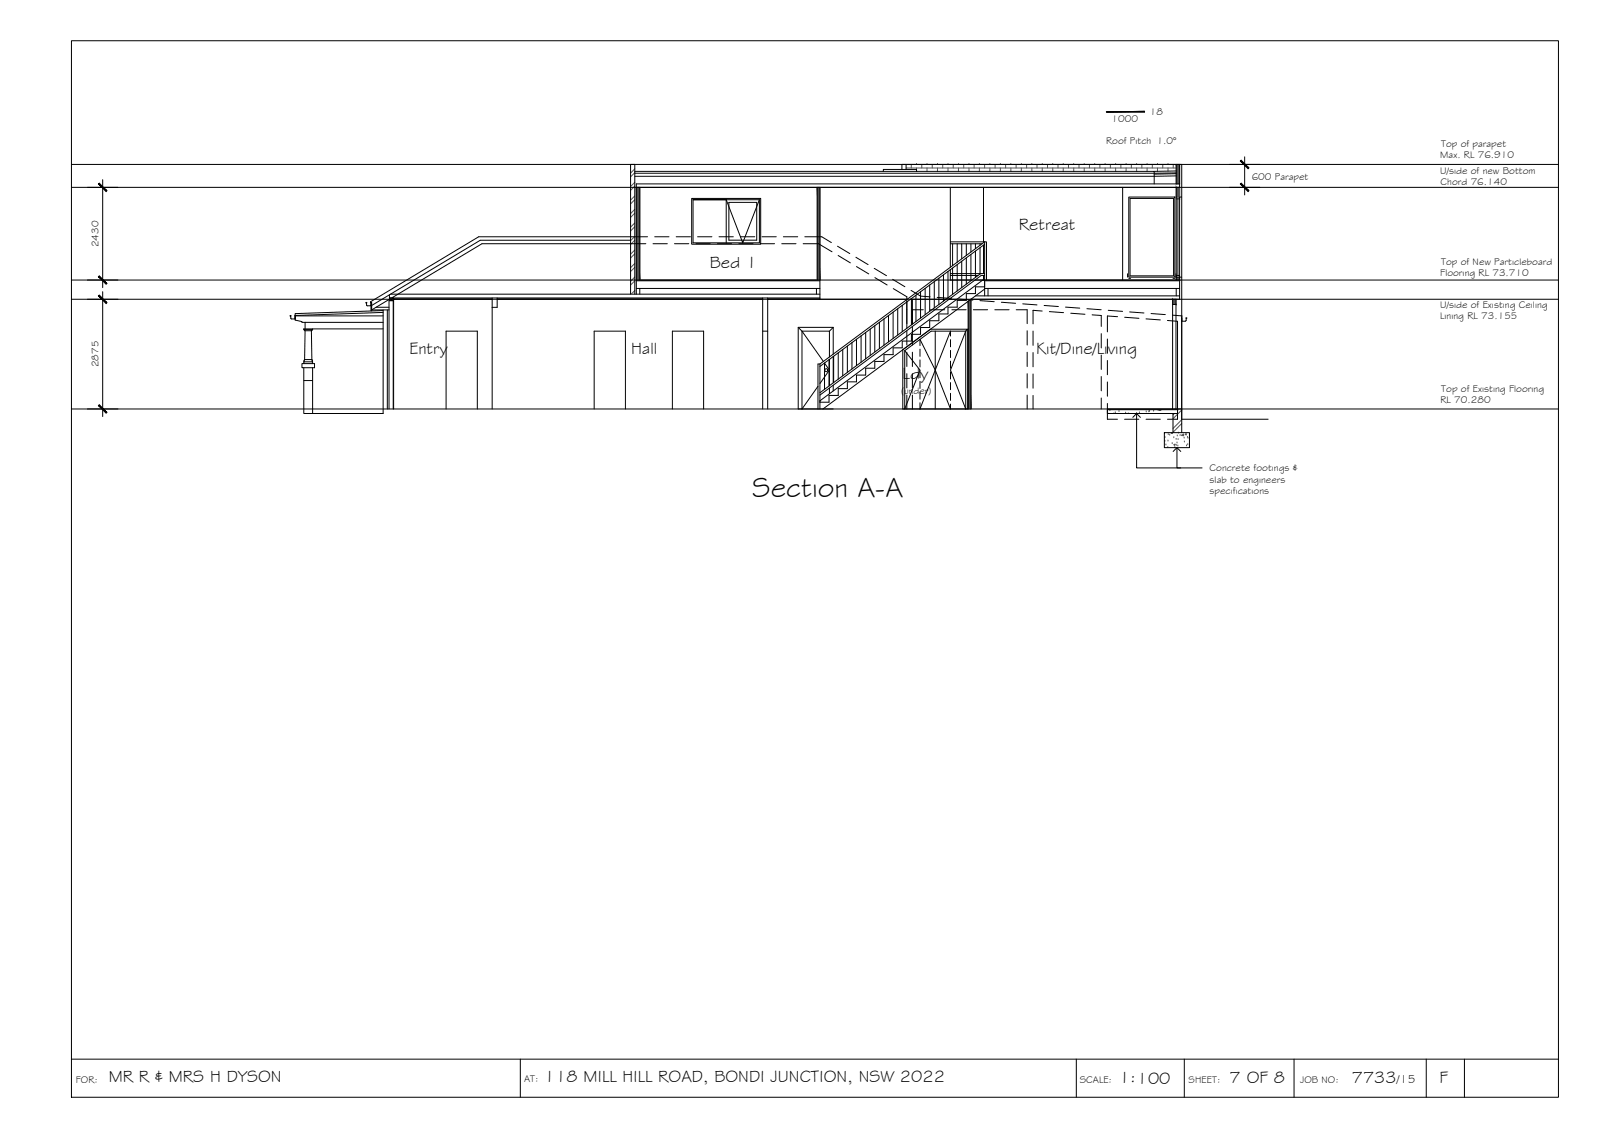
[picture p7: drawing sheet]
<svg xmlns="http://www.w3.org/2000/svg" width="420mm" height="297mm" viewBox="0 0 420 297" stroke-linecap="round" stroke-linejoin="round" font-family="sans-serif">
<!-- layer: HATCH -->
<g fill="#545454" stroke="#545454" stroke-width=".26">
<path d="M253.9 79l.7-.5v.5z"/>
<path d="M307.5 78.5l.9 1.3v-1.3zM307.5 78.5l.9 1.3h-.9z"/>
<path d="M253.9 79l.7 28.2v-28.2zM253.9 79l.7 28.2h-.7z"/>
<path d="M308.5 72.7l.9 .7v-.7zM308.5 72.7l.9 .7h-.9z"/>
<path d="M166.9 49.1l.9 24.3v-24.3zM166.9 49.1l.9 24.3h-.9z"/>
<path d="M214.3 49.1l.7 24.3v-24.3zM214.3 49.1l.7 24.3h-.7z"/>
<path d="M308.5 49.1l.9 2.6v-2.6zM308.5 49.1l.9 2.6h-.9z"/>
<path d="M308.5 43.1l.9 5.1v-5.1zM308.5 43.1l.9 5.1h-.9z"/>
</g>
<!-- layer: DOORS -->
<g fill="none" stroke="#000" stroke-width=".26">
<path d="M210.3 86.8l5.6 8M216.2 95.2l1.3 1.8-2.5 3.6M217.5 93.6v-6.8h-7.2v20.4l4.2-5.9M217.5 94.2v6.9M217.5 101.7v1.5"/>
<circle cx="216.7" cy="97.1" r=".39"/>
</g>
<!-- layer: NEWWORK -->
<g fill="none" stroke="#000" stroke-width=".26">
<path d="M166.5 44.9h136.2v3.3M166.9 49.1h142.5M167.8 49.1v24.3M181.4 52h18.1v12h-18.1zM214.3 49.1v24.3M215 49.1v29.4h22.9M237.6 43.1v1.3M249.2 49.1v21M257.9 49.1v14.3M294.4 49.1v24.3M308.5 44.8l-5.8 .1M308.5 49.1v2.6h1.4"/>
<path d="M308.5 43.1v5.1M308.5 45.3l-142 .1M308.5 46.1l-142 .1M308.5 45.5l-5.8 .1M309.4 43.1v8.6M309.4 48.2h-142.5v28.9M309.9 43.1h-73.4v1.3M165.4 77.1v-34h1.1v34M166.9 75.6h48.1M166.9 73.6h48.1M166.9 73.4h48.1M167.8 75.6v1.5"/>
<path d="M214.1 75.6v1.5M238.8 78.5h9.3M239.3 78.5v6.5M248.9 78.5h2M249.2 70.7v2.7h5.7M253.9 79v28.2M255.7 73.4h53.7M255.8 77.6h53.6M257.9 64.3v7.4M257.9 72.2v1.2M258.2 75.6h51.2M258.2 73.6h51.2"/>
<path d="M258.2 73.4v4.2M259.1 75.6v2M307.5 79.8h.9M307.5 78.5v28.7M308.4 78.5v28.7M308.5 75.6v2M309.4 72.7v5.8h-54.8v28.7M309.9 72.7h-1.4v.7M209.3 85.8l1 1M218.5 92.9v-7.1h-9.2v21.4h9.2M218.5 93.5v6.9M218.5 85.8l-1 1"/>
<path d="M239.3 85.6v1.5M218.5 101v1.5M236.8 107.2h.5M253.3 107.2h.5M290.4 107.4h18.4v1h-18.4v-1.2h19.5v6.2M305.4 113.4h6.6v4h-6.6zM307.6 108.4v5"/>
</g>
<!-- layer: BORDER -->
<path d="M18.7 10.7h390v277h-390zM18.7 277.7h390M136.5 277.7v10M282.3 277.7v10M310.6 277.7v10M339.4 277.7v10M374.1 277.7v10M384.1 277.7v10" fill="none" stroke="#000" stroke-width=".26"/>
<!-- layer: EXISTING -->
<g fill="none" stroke="#000" stroke-width=".26">
<path d="M102.1 78.1h1v.7h-1zM102.1 78.5l-4.6 2.8h4.5M102.1 78.1h112.9M102.1 78.1l1 .7M102.1 77.3v.8M102.4 77.1h112.6M103.1 78.8v28.4M103.1 78.8h-1.1v28.4M103.1 78.1l-1 .7M103.2 78.1v29.1M103.2 78.5h25.9M103.2 78.4h25.9"/>
<path d="M129.1 78.1v29.1M130.4 78.1v2.5h-1.3M130.4 78.5h69.6M130.4 78.4h69.6M165.4 63h-39.4l-28.5 17.1M169.4 63.9h-43l-23.7 14.2M169.8 62.1h-44.3l-28.3 17 .3 .2v2.2h-.2v-2.2v.9l-1.1-.1-.1-.6-.2-.2 .3 .1M171.3 63.9h3.7M171.7 62.1h3.8M176.9 63.9h3.7M177.3 62.1h3.8M182.5 63.9h3.8"/>
<path d="M183 62.1h3.7M188.1 63.9h3.8M188.6 62.1h3.7M193.8 63.9h3.7M194.2 62.1h3.8M199.4 63.9h3.7M199.8 62.1h3.8M200 78.1v29.1M201.3 78.1v29.1M201.3 78.5h13.7M201.3 78.4h13.7M205 63.9h3.8"/>
<path d="M205.5 62.1h3.7M210.6 63.9h4.1l3.5 2.1M211.1 62.1h4.4l2.5 1.5M219.7 64.6l3.2 1.9M219.8 67l3.2 1.9M224.5 67.5l3.2 1.9M224.6 69.9l3.2 1.9M229.3 70.4l3.2 1.9M229.5 72.8l3.2 1.9M234.1 73.2l3.2 2M234.3 75.7l3.5 2.1v7.1M238.9 76.1l2.5 1.5 2.5 .2"/>
<path d="M245.8 78l3.7 .2M251.4 78.4l3.8 .3M257 78.8l3.8 .3M262.6 79.2l3.8 .3M268.2 79.7l3.8 .2M77.4 82.7v.9l-1.1-.1v-.5l-.2-.2h.3M77.4 82.7v.9v-.9M77.4 83.6v.3l1.8 .4v.2h21.3M77.4 82.8h23.1M79.2 95.3h3.3v1.1h-3.3zM79.7 95.3v-.4h2.3v.4M79.7 99.8h2.3"/>
<path d="M79.8 86.5l.2 .2M79.8 86.4v.1M79.9 94.3l-.2 .4 .2 .2M79.9 94.3h1.9M80 86.7h1.7l.1 7.6M80 86.7l-.1 7.6M80 84.5v1.7M81.8 94.3l.1 .2M81.9 86.5l-.2 .2M81.9 86.4v.1M81.9 94.5l.1 .2-.2 .2M82 86.2v.2h-2.3v-.2h20.8"/>
<path d="M82 96.4v12M98.6 80.6h3.4M100.5 81.4l-23.1 .8v.5M100.5 81.3v27.1h-20.8v-12M100.5 81.9l-23.1 .8M101.6 81.3v25.9M200 86.8h1.3M237.8 86.7v3.8M237.8 92.3v3.8M237.8 98v3.7M239.3 86.7v3.8M239.3 92.3v3.8"/>
<path d="M239.3 98v3.7M242.2 81.2h-2.9v3.7M244 81.2h3.8M249.6 81.2h3.8M255.3 81.2h3.7M260.9 81.2h3.8M266.5 81.2h2.9v3.7M269.4 86.7v3.8M269.4 92.3v3.8M269.4 98v3.7M270.9 86.8v3.7M270.9 92.4v3.8"/>
<path d="M270.9 98v3.8M273.3 81.5l-2.4-.1v3.5M273.8 80.1l3.8 .3M275.2 81.7l3.7 .3M279.4 80.5l3.8 .3M280.8 82.1l3.8 .3M285.1 80.9l3.7 .3M286.4 82.5l2.4 .2v2.9M288.8 87.5v3.7M288.8 93.1v3.8M288.8 98.7v3.8M290.4 88.9v3.7"/>
<path d="M290.4 94.5v3.7M290.7 81.4l3.7 .2M293.1 83l-2.7-.2v4.2M295 83.2l3.7 .3M296.3 81.8l3.7 .3M300.6 83.6l3.7 .3M301.9 82.2l3.7 .3M306.2 84l2.6 .2v25.7h-2.6M307.5 82.6l2.5 .2-.1 1.4v-.9v.9h1l.2-.2M309.9 84.2v25.7M311 83.4h.3l-.2 .2v.4M117 107.2v-20.4h8.2v20.4"/>
<path d="M155.8 107.2v-20.4h8.2v20.4M176.3 107.2v-20.4h8.2v20.4M237.8 103.6v3.6M239.3 103.6v3.6M269.4 103.6v3.6M270.9 103.7v3.5M288.8 104.3v2.9M290.4 105.8v4.1h2.7M290.4 100.1v3.8M294.9 109.9h3.8M300.6 109.9h3.7"/>
</g>
<!-- layer: WINDOWS -->
<g fill="none" stroke="#000" stroke-width=".26">
<path d="M181.8 52.4v11.3h17.4v-11.3M190.5 52.4h-8.7h17.4M190.5 52.4l4.3 11.3 4.4-11.3M190.5 52.4v11.3M191.2 53.1h7.3v9.9h-7.3zM231.7 44.9v-.5h8.7v.5M296 51.7h12.1v21h-12.1zM296.4 52h11.4v20.3h-11.4zM308.5 51.7v21M308.5 52.1h.9M308.9 52.1v20.1M309.4 51.7v21"/>
<path d="M295.7 71.8v.9M296 73h.5M307.6 73h.5M308.4 71.8v.9M308.5 72.2h.9"/>
</g>
<!-- layer: STAIRS -->
<g fill="none" stroke="#000" stroke-width=".26">
<path d="M237.8 79.2v6.9M239 78.3v6.9M240.2 77.4v6.9M241.4 76.5v6.9M242.6 75.6v6.9M243.8 74.7v6.9M245 73.8v6.9M246.2 72.9v6.9M247.4 72v6.9M248.6 71.2v6.9M249.2 63.4h9v10h-.4l-42.8 31.7M249.2 72.2h7.3"/>
<path d="M249.2 71.7h9M249.2 63.9h8.4M249.8 63.9v5.8M249.8 70.3v6.9M251 63.9v4.9M251 69.4v6.9M252.2 63.9v4M252.2 68.5v6.9M253.4 63.9v3.1M253.4 67.6v6.9M254.6 63.9v2.2M254.6 66.7v6.7"/>
<path d="M255.8 63.9v1.3M255.8 65.8v6.9M257 63.9v.4M257 64.9v6.9M257.2 71.7l-42.2 31.3M258.2 75.2h-2.4v1.8h-2.4v1.8h-2.4v1.7h-2.4v1.8h-2.4v1.8h-2.4v1.8h-2.4v1.7h-2.4v1.8h-2.4v1.8h-2.4v1.8h-2.4v1.8h-2.4v1.7h-2.4v1.8h-2.4v1.8h-2.4v1.8h-2.4v1.8h-2.4v1.7h-2.4M258.2 75.8l-42.4 31.4M258.2 72.2h-.8l-42.4 31.4M258.2 64l-43.2 32.1M258.7 73.4v-10h-.5l-43.2 32M215 95.4h-.5v11.8M215 95.4v11.8"/>
<path d="M216.2 95.2v6.9M217.4 94.3v6.9M218.6 93.4v6.9M219.8 92.5v6.9M221 91.6v6.9M222.2 90.7v6.9M223.4 89.8v6.9M224.6 88.9v7M225.8 88v7M227 87.2v6.9M228.2 86.3v6.9M229.4 85.4v6.9"/>
<path d="M230.6 84.5v6.9M231.8 83.6v6.9M233 82.7v6.9M234.2 81.8v6.9M235.4 80.9v6.9M236.6 80v6.9"/>
</g>
<!-- layer: CEILING-FLOOR LINES -->
<path d="M18.7 49.1h390M18.7 43.1h390M18.7 78.5h390M18.7 73.4h390M18.7 107.2h390" fill="none" stroke="#000" stroke-width=".26"/>
<!-- layer: HATCH -->
<g fill="none" stroke="#545454" stroke-width=".26">
<path d="M166.5 44.3l-1.1 1.1M166.5 47.8l-1.1 1.1M166.5 51.4l-1.1 1.1M166.5 54.9l-1.1 1.1M166.5 58.5l-1.1 1.1M166.5 45.3l-1.1 1.1M166.5 48.8l-1.1 1.1M166.5 52.4l-1.1 1.1M166.5 55.9l-1.1 1.1M166.5 59.5l-1.1 1.1M237.6 44h70.9M239 43.1v.9"/>
<path d="M240.4 43.1h.1M240.4 44v.9M241.8 43.1v.9M243.1 43.1h.1M243.1 44v.9M244.5 43.1v.9M245.9 43.1h.1M245.9 44v.9M247.3 43.1v.9M248.6 43.1h.1M248.6 44v.9M250 43.1v.9"/>
<path d="M251.4 43.1h.1M251.4 44v.9M252.8 43.1v.9M254.1 43.1h.1M254.1 44v.9M255.5 43.1v.9M256.9 43.1h.1M256.9 44v.9M258.2 43.1v.9M259.6 43.1h.1M259.6 44v.9M261 43.1v.9"/>
<path d="M262.4 43.1h.1M262.4 44v.9M263.7 43.1v.9M265.1 43.1h.1M265.1 44v.9M266.5 43.1v.9M267.9 43.1h.1M267.9 44v.9M269.2 43.1v.9M270.6 43.1h.1M270.6 44v.9M272 43.1v.9"/>
<path d="M273.4 43.1h.1M273.4 44v.9M274.7 43.1v.9M276.1 43.1h.1M276.1 44v.9M277.5 43.1v.9M278.9 43.1h.1M278.9 44v.9M280.2 43.1v.9M281.6 43.1h.1M281.6 44v.9M283 43.1v.9"/>
<path d="M284.4 43.1h.1M284.4 44v.9M285.7 43.1v.9M287.1 43.1h.1M287.1 44v.9M288.5 43.1v.9M289.8 43.1h.1M289.8 44v.9M291.2 43.1v.9M292.6 43.1h.1M292.6 44v.9M294 43.1v.9"/>
<path d="M295.3 43.1h.1M295.3 44v.9M296.7 43.1v.9M298.1 43.1h.1M298.1 44v.9M299.5 43.1v.9M300.8 43.1h.1M300.8 44v.9M302.2 43.1v.9M303.6 43.1h.1M303.6 44v.9M305 43.1v.9"/>
<path d="M306.3 43.1h.1M306.3 44v.9M307.7 43.1v.9M166.5 62l-1.1 1.1M166.5 65.5l-1.1 1.1M166.5 69.1l-1.1 1.1M166.5 72.6l-1.1 1.1M166.5 76.2l-.9 .9M166.5 63l-1.1 1.1M166.5 66.5l-1.1 1.1M166.5 70.1l-1.1 1.1M166.5 73.6l-1.1 1.1"/>
<path d="M258.2 73.4v1.8M290.5 108.4h.1M291.1 107.6h.1M291.1 107.5h.1M292 108.4l.1-.1 .1 .1M292.5 108.2h.1M293.5 107.9h.1M295.2 108.3h.1M295.7 108.4l.3-.1v.1M298.1 108.4h.1M298.8 108.2h.1M300.6 108h.1"/>
<path d="M301.3 108h.1M301.5 107.9h.1M302.6 107.8h.1M303.6 107.5h.1M304 107.4l-.1 .2h.4v-.2M304.1 107.5h.1M304.5 107.5h.1M305.5 115.7h.1M305.5 114.7h.1M305.8 116.7h.1M306.3 117.3h.1M306.3 115.6h.1"/>
<path d="M306.4 113.9h.1M306.8 114.1h.1M307.4 113.4l-.2 .2 .3 .1-.1-.3M307.4 116.3h.1M307.8 116.6l.4-.1-.1 .3zM307.9 114.8h.1M308 117.4l.1-.2 .1 .2M308 108.4l-.4 .4M308.5 115.2h.1M308.5 116.8h.1M308.7 116.1h.1M308.8 114.3h.1"/>
<path d="M308.9 116.9h.1M309 115.2h.1M309 113.6h.1M309.2 107.2l-.4 .4M309.5 114.2h.1M309.9 110l-2.3 2.3M309.9 107.5l-2.3 2.3M309.9 111l-2.3 2.3M310 114.1h.1M310.4 113.8v.5l-.4-.1zM310.6 114.9h.1M310.6 115.9h.1"/>
<path d="M311.1 113.7v.3h-.3zM311.2 116.9h.1M311.4 114.7h.1M311.5 116.6h.1M311.6 114.9h.1M312 113.9h.1"/>
</g>
<!-- layer: INSULCLAD -->
<path d="M309.9 43.1v64.1" fill="none" stroke="#000" stroke-width=".26"/>
<!-- layer: GRDLEV -->
<path d="M309.9 109.9h22.7" fill="none" stroke="#000" stroke-width=".26"/>
<!-- layer: WORK BY OWNER -->
<g fill="none" stroke="#000" stroke-width=".26">
<path d="M237.3 91.9v15.3h16M237.3 91.9l4 5.1-4 10.2M241.3 90.6v-1.6l4 8-4 10.2v-1.6M241.3 91.5v1.9M241.3 94.4v1.8M241.3 97.2v1.8M241.3 100v1.8M245.3 86.8v20.4M249.3 88.1v-1.3l-4 10.2 4 10.2v-1.3M249.3 89v1.9M249.3 91.9v1.8M249.3 94.7v1.9"/>
<path d="M249.3 97.5v1.9M253.3 86.8l.5-.5h-9.8l-7.2 5.4v15.5M253.3 86.8l-4 10.2 4 10.2M253.3 86.8v20.4M253.3 86.8h-9.1l-6.9 5.1M253.8 86.3v20.9M241.3 102.8v1.9M249.3 100.3v1.9M249.3 103.1v1.9"/>
</g>
<!-- layer: DIMENSION -->
<path d="M22.9 49.1h8M26.9 47.1v28.3M322.4 49.1h8M322.4 43.1h8M326.4 41.1v10M22.9 78.5h8M22.9 73.4h8M26.9 76.5v32.7M22.9 107.2h8" fill="none" stroke="#000" stroke-width=".26"/>
<!-- layer: 0 -->
<g fill="#000" stroke="#000" stroke-width=".26">
<path d="M25.8 48.2l2 2 .2-.2zM26 48l2 2-2.2-1.8z"/>
<path d="M26 72.3l-.2 .2 2.2 1.8zM25.8 72.5l2.2 1.8-.2 .2z"/>
<path d="M25.8 77.6l2 2 .2-.2zM26 77.4l2 2-2.2-1.8z"/>
<path d="M26 106.1l-.2 .2 2.2 1.8zM25.8 106.3l2.2 1.8-.2 .2z"/>
</g>
<!-- layer: DIMENSION -->
<g fill="#000" stroke="#000" stroke-width=".26">
<path d="M325.5 42l-.2 .2 2.2 1.8zM325.3 42.2l2.2 1.8-.2 .2z"/>
<path d="M325.3 48.2l2 2 .2-.2zM325.3 48.2l.2-.2 2 2z"/>
</g>
<!-- layer: TEXT -->
<path d="M290.2 29.4l10-.2v.2z" fill="#000" stroke="#000" stroke-width=".26"/>
<path d="M290.2 29.4l10-.2v.2z" fill="none" stroke="#000" stroke-width=".26"/>
<!-- layer: 0 -->
<path d="M297.1 109.4l1-1 1 1M298.1 108.4v14.3h11.6M307.7 118.4l1-1 1 1M308.7 117.4v5.3h6.6" fill="none" stroke="#000" stroke-width=".26"/>
<text font-size="7.5" x="197.3" y="130.2">Section A-A</text>
<g font-size="4.5">
<text x="267.2" y="60.3">Retreat</text>
<text x="186.2" y="70.2">Bed 1</text>
<text x="107.4" y="92.7">Entry</text>
<text x="165.5" y="92.7">Hall</text>
<text x="271.8" y="92.7">Kit/Dine/Living</text>
<text x="236.7" y="99.5">Ldy</text>
<text x="28.5" y="283.8">MR R &amp; MRS H DYSON</text>
<text x="142.7" y="283.7">118 MILL HILL ROAD, BONDI JUNCTION, NSW 2022</text>
<text x="293.5" y="284">1:100</text>
<text x="322.4" y="284">7 OF 8</text>
<text x="354.5" y="283.9">7733</text>
<text x="377.5" y="283.8">F</text>
</g>
<text font-size="3.2" x="366.4" y="283.9">/15</text>
<g font-size="2.6">
<text x="291.6" y="31.9">1000</text>
<text x="301.5" y="30.1">18</text>
<text x="290.1" y="37.7">Roof Pitch 1.0°</text>
<text x="377.7" y="41.5">Max. RL 76.910</text>
<text x="377.9" y="38.6">Top of parapet</text>
<text x="328.3" y="47.1">600 Parapet</text>
<text x="377.7" y="45.5">U/side of new Bottom</text>
<text x="377.8" y="48.5">Chord 76.140</text>
<text x="25.9" y="64.8" transform="rotate(-90 25.9 64.8)">2430</text>
<text x="377.9" y="69.4">Top of New Particleboard</text>
<text x="377.7" y="72.3">Flooring RL 73.710</text>
<text x="377.7" y="80.6">U/side of Existing Ceiling</text>
<text x="377.7" y="83.6">Lining RL 73.155</text>
<text x="25.8" y="96.3" transform="rotate(-90 25.8 96.3)">2875</text>
<text x="236.4" y="103.2">(under)</text>
<text x="377.8" y="105.7">RL 70.280</text>
<text x="378" y="102.8">Top of Existing Flooring</text>
<text x="317.3" y="123.6">Concrete footings &amp;</text>
<text x="317.3" y="126.5">slab to engineers</text>
<text x="317.3" y="129.4">specifications</text>
<text x="19.9" y="283.9">FOR:</text>
<text x="137.5" y="283.7">AT:</text>
<text x="283.2" y="284">SCALE:</text>
<text x="311.7" y="284">SHEET:</text>
<text x="341" y="284">JOB NO:</text>
</g>
</svg>
